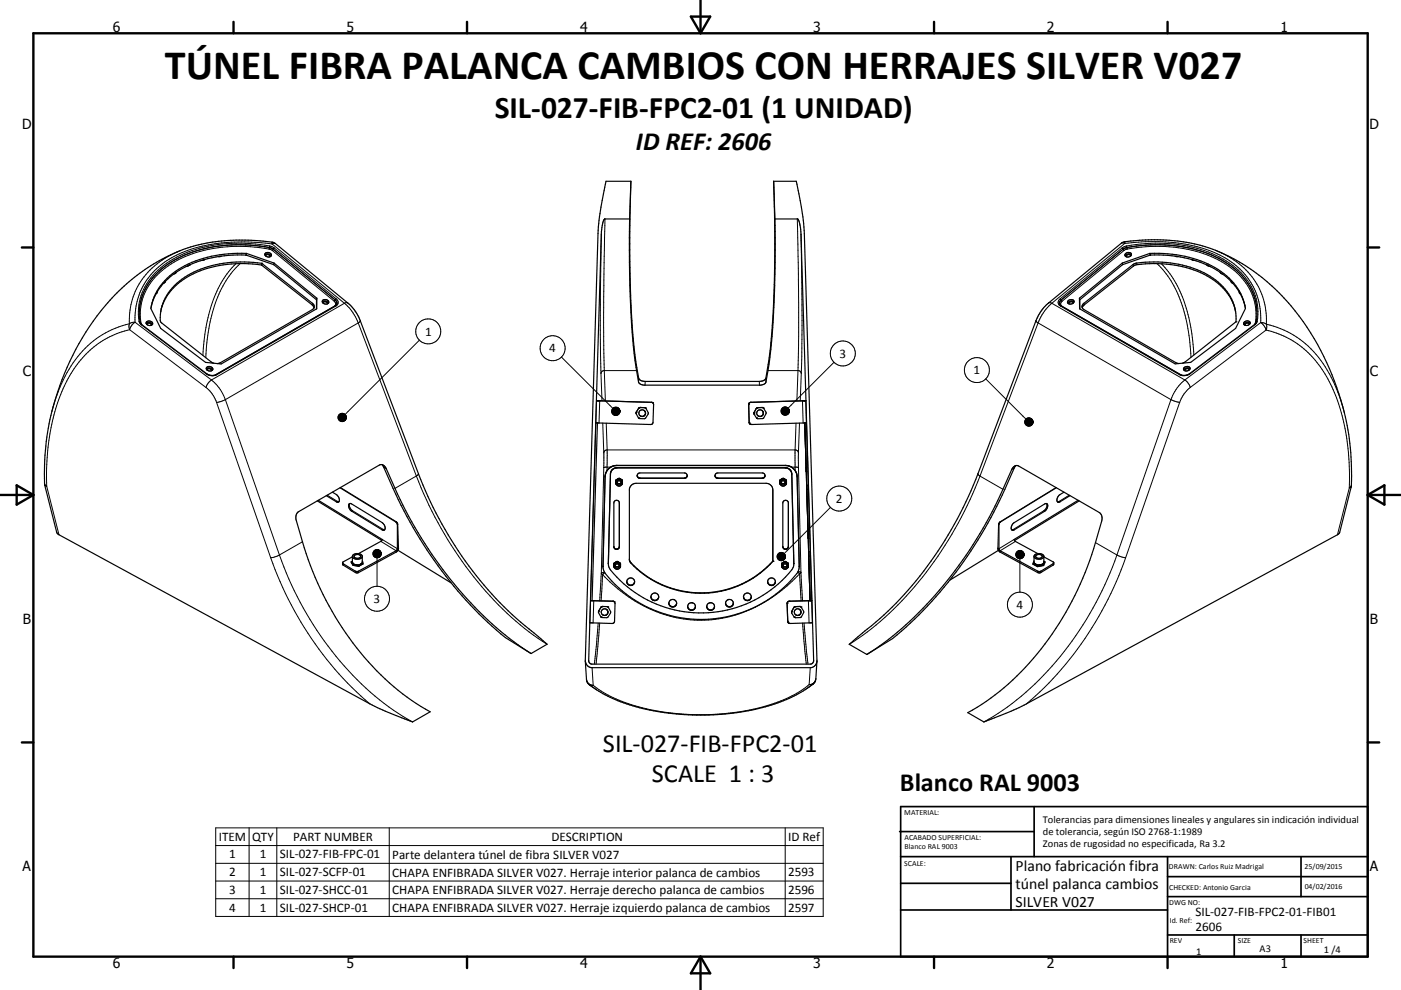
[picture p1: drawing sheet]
<svg xmlns="http://www.w3.org/2000/svg" width="420mm" height="297mm" viewBox="0 0 420 297" stroke-linecap="round" stroke-linejoin="round" font-family="sans-serif">
<g fill="none" stroke="#000" stroke-width=".36">
<path d="M189.1 54.4l-.1 5.7a395.5 395.5 0 0 0 .5 36.1l.8 10.1 1.2 7.2a1.84 1.84 0 0 0 1.9 .9h34.3a1.99 1.99 0 0 0 1.9-.9l.7-4.1a233.4 233.4 0 0 0 2-32.7l-.4-22.3M189.1 54.4l-.3 11.3M189.1 54.4h-7.4l-.6 2.8a73.6 73.6 0 0 0-1.8 12.9l-3.8 128a2.14 2.14 0 0 0 2 2.2h65.4a2.09 2.09 0 0 0 2-2.2l-3.8-128a96.1 96.1 0 0 0-2.4-15.7h-6.8M231.9 54.4l.4 11.3M56.8 79.5l-.8 .4M61.4 77.9l-.9 .2M66.4 76.8l-.9 .2M73.6 76.5l8.5 2.9M73.8 76.6h.1M73.9 76l8.2 2.9M73.9 76l-.1 .5a35 35 0 0 0-20.9 5.2M73.9 76a33.6 33.6 0 0 0-23 6.8 16.1 16.1 0 0 0-5.7 9.8l3 5.9 13.4 10.2 4.7 .5 28.7-16.6v-3.1"/>
<path d="M79.5 76.1a1.03 1.03 0 0 1 1.1-.3 1.03 1.03 0 0 1 .7 1 1.04 1.04 0 0 1-1.2 .3 1.04 1.04 0 0 1-.6-1zM79.6 76.8a.66 .66 0 0 1 .8-.4 .66 .66 0 0 1 .5 .6M82.1 79.4l12.8 10.5M82.1 78.9v.5M82.1 78.9l12.9 10.6M188.8 65.7h-7.5l-.6 1.2-.4 2.7-3.8 128.5 .4 .9 .6 .2h65.4l.5-.1 .5-.5-3.8-129.7-.4-1.9-.6-1.3h-6.8M188.8 65.7a322.8 322.8 0 0 0 1.4 41.4l1.2 7.5a1.77 1.77 0 0 0 1.7 .9h34.9a1.69 1.69 0 0 0 1.6-.9l1.2-7.5a332.9 332.9 0 0 0 1.5-41.4M336.5 78.9l.1 .5M336.5 78.9l-12.9 10.6M336.6 79.4l-12.9 10.5M337.5 76a.86 .86 0 0 1 1.1-.3 .86 .86 0 0 1 .5 1 .96 .96 0 0 1-1 .5 .96 .96 0 0 1-.8-.9zM339 76.8a.66 .66 0 0 0-.7-.4 .66 .66 0 0 0-.6 .6"/>
<path d="M344.7 76.6h.2M344.7 76a33.6 33.6 0 0 1 23 6.8 15.9 15.9 0 0 1 5.7 9.8l-3 5.9-13.4 10.2-4.7 .5-28.6-16.6-.1-3.1M344.7 76l-8.2 2.9M344.7 76l.1 .5M344.8 76.5a33.9 33.9 0 0 1 22.6 6.4l2.2 2.1M344.8 76.5l-8.2 2.9M345 76.5l-.1 .1M352.3 76.8l.8 .2M357.3 77.9l.9 .2M361.8 79.5h.1M361.8 79.5l.8 .4M34.3 88.6a50.7 50.7 0 0 1 36.5-16.6l6.3 .2 4.5 .4 .8 .3 22.5 18.5 1.3 1.5 1.8 3.3 17.5 45.9a112.4 112.4 0 0 0 37.3 50.1l1.2 1.1-4.8 2.8a111.8 111.8 0 0 1-36.7-41.2l-3.3-6.7-3.4-7.6a1.54 1.54 0 0 0-2.1-1.1l-24.2 14a2.22 2.22 0 0 0-.7 2.6l1.9 6.4a90.4 90.4 0 0 0 30 45.7l4.1 2.9 4.2 2.4-5.3 3.1-10.6-4.3-95.4-51.9-.7-.7-3.6-14.2a79 79 0 0 1 20.9-56.9z"/>
<path d="M44 96.5a1.02 1.02 0 0 1 1.2-.2 1.02 1.02 0 0 1 .5 1 1.03 1.03 0 0 1-1.2 .3 1.03 1.03 0 0 1-.6-1zM44 97.4a.65 .65 0 0 1 .8-.5 .65 .65 0 0 1 .5 .7M46.9 87.9l.1 .1M47.1 87.6l-.3 .6M48.3 92.6l-.3 2.7v.8l.3 .7 15 11.7 .8 .5M48.3 92.6a17.6 17.6 0 0 1 11.9-11.9 37.1 37.1 0 0 1 18.3-1.7l15.2 12a1.08 1.08 0 0 1-.1 1.9l-27.5 15.9-.9 .3M49 85a15.7 15.7 0 0 0-3.7 7.4M49.4 84.6v.1M49.4 84.7l-.4 .3M49.5 84.4l-.1 .3M52.7 81.8h.1M52.7 81.8l-.6 .4"/>
<path d="M52.8 81.7l-.1 .1M52.9 81.7l-1.7 1.2-2.2 2.1M94.1 92.4l-.5-.9-15.2-12a33.4 33.4 0 0 0-24.1 4.9 15.6 15.6 0 0 0-5.9 8.3M94.9 89.9v2.8M95 89.5l-.1 .4M96.8 90a1.03 1.03 0 0 1 1.1-.1 1.03 1.03 0 0 1 .6 1 1.03 1.03 0 0 1-1.2 .3 1.03 1.03 0 0 1-.6-1zM96.9 90.9a.67 .67 0 0 1 .7-.4 .67 .67 0 0 1 .6 .7M101 91.2l-.3 .4-35.9 20.8a2.84 2.84 0 0 1-2.8-.3l-19.5-14.7-.5-.8-.2-3.2M313.7 91.4l22.7-18.6a54.7 54.7 0 0 1 27.3 2 61.1 61.1 0 0 1 31.3 28.5 78.5 78.5 0 0 1 10.1 42.8l-3.4 13.6-.7 .7-95.5 51.9-10.5 4.3-4.9-2.8a80.1 80.1 0 0 0 32.1-35.1 94.3 94.3 0 0 0 6.2-15.9l1.9-6.4a2.35 2.35 0 0 0-.7-2.6l-24.2-14a1.48 1.48 0 0 0-2.1 1l-2.6 6a120.7 120.7 0 0 1-35.6 46l-5.2 3.5-5.3-3 1.9-1.7a111.1 111.1 0 0 0 36.7-49.5l17.5-46.3 1.2-2.2zM317.6 91.2l.3 .4 36.1 20.9 .7 .1 1.1-.1 .9-.4 19.6-14.9 .3-.6 .2-3.2M320.2 90.3a.98 .98 0 0 1 1-.5 .98 .98 0 0 1 .8 .9 1.01 1.01 0 0 1-1 .6 1.01 1.01 0 0 1-.9-.8zM321.7 90.9a.66 .66 0 0 0-.7-.4 .66 .66 0 0 0-.5 .7"/>
<path d="M323.6 89.5l.1 .4M323.7 89.9l.1 2.8M324.5 92.4l.6-.9 14.9-11.8a33.3 33.3 0 0 1 23.7 4.2 15.5 15.5 0 0 1 6.7 9.6M365.8 81.7l.7 .5M365.9 81.8h.1M369.1 84.4l.1 .3M369.2 84.7l.4 .3M369.2 84.6v.1M369.6 85a15.5 15.5 0 0 1 3.8 7.4M371.5 87.6l.3 .6M371.7 87.8l-.1 .2M373.1 96.6a.87 .87 0 0 1 1.1-.4 .87 .87 0 0 1 .5 1 .98 .98 0 0 1-1 .5 .98 .98 0 0 1-.8-.8z"/>
<path d="M374.6 97.3a.66 .66 0 0 0-.8-.4 .66 .66 0 0 0-.5 .7M62.1 110.1a1.02 1.02 0 0 1 1.1-.1 1.02 1.02 0 0 1 .5 1 1.03 1.03 0 0 1-1.1 .3 1.03 1.03 0 0 1-.7-1zM62.1 111a.67 .67 0 0 1 .7-.4 .67 .67 0 0 1 .6 .7M354.5 109l.9-.5 15.1-11.9a14.7 14.7 0 0 0-7.7-13.7 33.7 33.7 0 0 0-22.9-3.7l-14.9 11.8a1.06 1.06 0 0 0-.6 .9 1.06 1.06 0 0 0 .6 1l27.6 15.9 .8 .3M355 110.3a.98 .98 0 0 1 1-.4 .98 .98 0 0 1 .8 .8 1 1 0 0 1-1.1 .6 1 1 0 0 1-.9-.8zM356.5 111a.66 .66 0 0 0-.7-.4 .66 .66 0 0 0-.5 .6M114.6 139.4l3.2 7.1a124.1 124.1 0 0 0 33.7 44.8l7.7 4.8M178.6 126.9h.6M178.8 120.2h1M179.1 126.9l-1.6 53.3M179.6 120.2h.2M179.8 120.2l15.7 .5 .5 .7-.2 5.3-.2 .5-.5 .2-15.9-.5"/>
<path d="M190.7 123.7v.2M191.5 122.5l-.8 1.2M191.9 122.3l1.6 .1 .9 1.4-.1 .4-.7 1.2-.4 .2-1.6-.1-.9-1.4v-.4M191.9 122.3l-.4 .2M192 124.8l.7 .1M192.9 124.9h-.2M193.1 123.1l.3 .4M193.1 124.7l-.2 .2M193.4 123.4a.99 .99 0 0 0-1.8 .1 .99 .99 0 0 0 1.1 1.4M193.4 123.5l.1 .4M193.5 123.9l-.2 .7-.4 .3M193.5 123.9l-.1 .5"/>
<path d="M224.6 126.9l.2 .3M227.1 122.3h1.4l.4 .2 .8 1.2v.4l-.9 1.4-1.6 .1-.4-.2-.7-1.2v-.4l.6-1.3M227.1 122.3l-.4 .2M227.3 124.8l.9 .1M227.3 124.8l.5 .1M228.7 124.4l-.5 .5M228.8 124.4l-.6 .5M228.8 124.2a1 1 0 0 0-.6-1.2 1 1 0 0 0-1.2 .5 1 1 0 0 0 .3 1.3M228.8 124.2l-.1 .2M228.8 123.9v.3M240.6 120.2h1l.2 6.7M240.6 120.2l-15.7 .5-.4 .7 .1 5.5"/>
<path d="M240.8 120.2h-.2M241.8 126.9l-16.5 .5-.5-.2M241.8 126.9l1.8 59.9-6.8 .3-.6-.4M304.6 139.7l-3.3 7.1a123.6 123.6 0 0 1-33.7 44.8l-7.7 4.7M95.1 150.3l19.4 11.8M95.4 150.1l19.2 11.7-.3 .5-6.8 3.8M99.7 147.7l1.1 .7a1.51 1.51 0 0 1 .6 2.3l-3.6-2M101.9 146.3l16.8 10.3 .4 .8v7.2l-.2 .6-11.6 6.2h-.8l-3.8-2.6M104.7 151.1l.7 .1 9.2 5.6a1.52 1.52 0 0 1 .5 2.3l-.5-.1-9.2-5.7a1.63 1.63 0 0 1-.7-2.2zM181.4 142.6l-.6 27.3 .2 1.2a30.8 30.8 0 0 0 11.6 10.3 36.6 36.6 0 0 0 46.7-9.9l.3-1.6M183 142.2a1.85 1.85 0 0 1 1.9-1.8h50.6a1.92 1.92 0 0 1 1.9 1.8M183.5 140.9l.8-.5 .6-.1h50.6a1.92 1.92 0 0 1 1.9 1.8l.5 27.8a28.9 28.9 0 0 1-10.4 9.4 34.8 34.8 0 0 1-44.9-9l-.2-1.2 .6-27z"/>
<path d="M184.6 145l.1 .2M184.6 144.8a.98 .98 0 0 1 1.2-.9 .98 .98 0 0 1 .7 1.3M184.6 145h.1M184.7 145.2l-.1-1.2 1-.5 1 .5-.1 1.2M184.7 145.2a.98 .98 0 0 0 .9 .7 .98 .98 0 0 0 .9-.7M184.7 144l-.1 .2M185 144.7a.68 .68 0 0 0 .6 .4 .68 .68 0 0 0 .7-.4M185.1 143.8l-.5 .8M185.1 143.8l-.3 .1M185.3 143.7l-.2 .1M185.3 143.7l.8 .1M185.4 143.6l-.1 .1"/>
<path d="M185.5 143.5h.2M185.8 143.6l.3 .2M186.1 143.8l.3 .1M186.1 143.8l.5 .8M186.5 144l.1 .2M186.6 145h.1M189.2 145.7l.8-.6 .7-.1h39a2.03 2.03 0 0 1 2 1.9v21.5a28.8 28.8 0 0 1-42.9 0l-.1-21.4zM191 142.7l.3 .5 .6 .2h13.3l.6-.2 .2-.5M191.3 142.1l.6-.2h13.3a.81 .81 0 0 1 .8 .8 .81 .81 0 0 1-.8 .8h-13.3a.82 .82 0 0 1-.8-.5 .82 .82 0 0 1 .2-.9zM214.4 142.7l.2 .6 .6 .2h13.3l.6-.2 .3-.6M214.4 142.7l.2-.6 .6-.2h13.3l.6 .2 .3 .6M214.4 142.9l.8 .5h13.3l.8-.5"/>
<path d="M233.8 145l.1 .2M233.8 144.8a.99 .99 0 0 1 1-.9 .99 .99 0 0 1 1 .9M233.8 145h.1M233.9 145.2l-.1-1.2 1-.5 1 .5-.1 1.2M233.9 145.2a.99 .99 0 0 0 .9 .7 .99 .99 0 0 0 .9-.7M233.9 144l-.1 .2M234.2 144.7a.68 .68 0 0 0 .6 .4 .68 .68 0 0 0 .6-.4M234.3 143.8h1M234.3 143.8l-.5 .8M234.3 143.8l-.3 .1M234.6 143.6l-.3 .2M234.7 143.5h.2"/>
<path d="M235 143.6l.3 .2M235.3 143.8l.3 .1M235.3 143.8l.5 .6M235.7 144l.1 1M235.8 145l-.1 .2M238.5 141.4a3.4 3.4 0 0 0-3-1.7h-50.6a3.5 3.5 0 0 0-3.5 3.4M238.5 141.4l.5 1.7M238.5 141.4l.5 1.6 .6 26.9M238.5 141.4a3.5 3.5 0 0 0-3-1.8h-50.6a3.5 3.5 0 0 0-3.4 2.7M241.7 141.5l-.4-14.6 1.6 53.3M241.9 145.5v1.4M303.7 157.1l9.5-5.9a.69 .69 0 0 1 .9 .2 .69 .69 0 0 1-.1 .9l-.8 1.1-9.1 5.6a.69 .69 0 0 1-1-.2 .69 .69 0 0 1 .2-1z"/>
<path d="M316.7 146.3l-16.9 10.4-.3 .6v7.3l.2 .6 11.6 6.2h.8l3.8-2.6M319 147.7l-1.4 .8a1.25 1.25 0 0 0-.2 2.2l3.4-2M323.2 150.1l-19.1 11.7v.3M323.5 150.3l-19.3 11.9M105.5 168.6l.4 .9M105.5 168.6h.1M105.6 168.6v.1M105.6 167.1l-2.9 1.7M105.6 168.4l-.1 .2M105.6 168.7l.1 .2M105.6 166.9l.1 1.8M105.7 168.9l.2 .6"/>
<path d="M105.8 168.9l.9 .5M105.9 169.5l.1 .1M105.9 169.5h.1M106 169.6h.1M106 169.6l1.5 .3M106.4 166.6a1.05 1.05 0 0 1 1.7 .4 1.12 1.12 0 0 1-1.9-.2zM106.7 169.4l-.7 .2M106.7 169.4l.8 .4M107.5 166.1l.7 .2 .4 .5v1.9l-.4 .5M107.5 166.1a1.13 1.13 0 0 0-1.2 .1 1.13 1.13 0 0 0-.5 1.1 1.87 1.87 0 0 0 2.8-.3M107.5 169.8v.1M107.6 169.8l-.1 .1"/>
<path d="M107.6 169.8h.1M108.2 169.2l-.6 .6M108.2 169.2l-1.5 .2M108.6 168.5l.1 .6M108.7 169.2h-.5M108.7 169.1l-1.2 .8-1.6-.3-.2-.5M108.7 169.1h.1M108.7 169.1v.1M119.3 165.1l15.9 9.8M119.3 165l-.5 .6-11.5 6.2h-.8l-3.6-2.3-.2-.7M119.5 164.4l-.2 .6M182.4 169v.2"/>
<path d="M184 163.9a.83 .83 0 0 0 .7 .8 .83 .83 0 0 0 .9-.4M184 169.9l.1 .3M184 169.7a.99 .99 0 0 1 1-.8 .99 .99 0 0 1 1 .8M184 170h.1M184.1 170.2l-.1-1.2 1-.6 1 .6-.1 1.2M184.1 170.2a.97 .97 0 0 0 .9 .6 .97 .97 0 0 0 .9-.6M184.1 168.9l-.1 .2M184.4 169.6a.68 .68 0 0 0 .6 .5 .68 .68 0 0 0 .7-.5M184.5 168.7l-.5 .9M184.5 168.7l-.3 .2M184.5 168.7h1M184.9 168.5l-.4 .2"/>
<path d="M185 168.5h.1M185.2 168.5l.3 .2M185.5 168.7l.3 .2M185.5 168.7l.5 .9M185.7 164v-13.1a.83 .83 0 0 0-.8-.8 .83 .83 0 0 0-.9 .8v13.1a.82 .82 0 0 0 .8 .8 .82 .82 0 0 0 .9-.7M185.7 163.9v.3M185.9 168.9l.1 .2M186 169.9l-.1 .3M186 170h.1M187.9 174.5a1.17 1.17 0 0 0 1.2 1 1.17 1.17 0 0 0 1.2-1M188.7 167.7v.3a16.8 16.8 0 0 0 6.4 5.7 29 29 0 0 0 36.6-5.4M195.2 179v.3"/>
<path d="M195.2 179.3a1.16 1.16 0 0 0 1.1 .9 1.16 1.16 0 0 0 1.2-.9M195.2 179.3a1.18 1.18 0 0 0 1.1 .8 1.18 1.18 0 0 0 1.2-.8M197.5 179.1a1.16 1.16 0 0 0-1.3-1.2 1.16 1.16 0 0 0-1 1.4M197.5 179v.3M201.8 179.8l.4 .1M218.5 179.8l-.2 .1M222.9 179a1.17 1.17 0 0 0 1.2 1.1 1.17 1.17 0 0 0 1.1-1.1M230.1 174.5a1.16 1.16 0 0 0 1.2 1 1.16 1.16 0 0 0 1.2-1M234.4 169.9v.3M234.4 169.7a.99 .99 0 0 1 1-.8 .99 .99 0 0 1 .9 .8M234.4 170.2v-1.2l1-.6 1 .6-.1 1.2M234.4 170.2a1 1 0 0 0 1 .6 1 1 0 0 0 .9-.6"/>
<path d="M234.5 168.9l-.1 .2M234.7 163.9a.84 .84 0 0 0 .7 .8 .84 .84 0 0 0 .9-.6M234.7 169.6a.66 .66 0 0 0 .7 .5 .66 .66 0 0 0 .6-.5M234.9 168.7l-.5 .9M234.9 168.7l-.3 .2M235 168.6l-.1 .1M235.1 168.6l.8 .1M235.2 168.5l-.2 .1M235.3 168.5h.2M235.6 168.5l.3 .2M235.9 168.7l.3 .2M235.9 168.7l.4 .9"/>
<path d="M236.3 168.9v1.1M236.3 169.9v.3M236.4 163.9a.84 .84 0 0 1-.8 .9 .84 .84 0 0 1-.9-.8v-13.1a.84 .84 0 0 1 .8-.8 .84 .84 0 0 1 .9 .8v13.1M238 169v.2M239.6 169.9v.1M242.3 160.2v1.3M242.4 165.5l.1 1.4M299.1 164.6l.8 1 11.4 6.2h.8l3.6-2.3 .2-.7M299.3 165.1l-14.6 9M304.1 162.1l7.1 4M309.9 169.1l-.1 .1M309.9 169.1v.1"/>
<path d="M309.9 169.2h.6M309.9 169.2h.1M309.9 169.2l1.1 .6M310 167a1.86 1.86 0 0 0 2.9 .1M310 168.5l-.1 .6M310.5 169.2l1.4 .2M310.5 169.2l.5 .6M310.6 166.6a1.02 1.02 0 0 1 1.1-.3 1.02 1.02 0 0 1 .7 .8 1.03 1.03 0 0 1-1 .5 1.03 1.03 0 0 1-.9-.9zM311 169.8h.2M311 169.8h.1M311.2 169.8v.1M311.9 169.4l.7 .2"/>
<path d="M311.9 169.4l-.7 .4M312.6 169.6h.1M312.6 169.6l-1.4 .3M312.8 169.5l-.2 .1M312.8 169.5h.1M312.9 168.9l-1 .5M312.9 168.9l-.1 .6M313 166.9a1.73 1.73 0 0 0-3 0v1.8l.5 .5M313 167.1l2.9 1.7M313 166.9l-.1 .2M313 168.4l.1 .1M313 168.7l-.1 .2"/>
<path d="M313 166.9v1.8M313.1 168.6h.1M313.1 168.5v.1M313.1 168.6l-.1 .1M313.1 168.6l-.3 1-1.7 .3-1.3-.7M313.1 168.6l-.3 .9M175.5 198.3l.4 5.8 .2 .7a28.5 28.5 0 0 0 10.1 5.8 73.3 73.3 0 0 0 50.3-1 25.6 25.6 0 0 0 7.7-4.8l.4-1.2 .3-5.3M177.1 180.2h.9M177.8 180.2h.2M178 180.2l5.8 .2 .4 .2 .2 .5-.2 5.5-.6 .5-6.7-.3M179.5 183.4l-.1 .2M180.2 182.1l-.7 1.3"/>
<path d="M180.6 181.9l1.6 .2 .9 1.4-.1 .4-.7 1.2-.4 .2-1.6-.1-.9-1.4 .1-.4M180.6 181.9l-.4 .2M180.7 184.5l.5 .1M181.8 182.8l.4 .6M181.8 184.5l-.5 .1M182.2 183.4v.7l-.3 .3M182.2 183.4a1 1 0 0 0-1.3-.7 1 1 0 0 0-.5 1.4 1 1 0 0 0 1.5 .3M182.2 183.4l-.1 .7-.3 .4M200.5 180.9a1.17 1.17 0 0 0 1.2 1.1 1.17 1.17 0 0 0 1.2-1.1M206.2 181.9a1.17 1.17 0 0 0 1.1 1.1 1.17 1.17 0 0 0 1.2-1.1M207.3 180.8l.3 .1M211.9 181.9a1.17 1.17 0 0 0 1.1 1.2 1.17 1.17 0 0 0 1.2-1.2"/>
<path d="M211.9 182.1a1.18 1.18 0 0 0 1.2 .9 1.18 1.18 0 0 0 1.1-.9M212.8 180.9l-.7 .3-.2 .8M212.8 180.9a1.14 1.14 0 0 1 1.4 1.1M213.1 180.8l-.3 .1M217.5 180.9a1.17 1.17 0 0 0 1.2 1.1 1.17 1.17 0 0 0 1.2-1.1M236.2 186.7l.2 .2M238.1 182.2h-.1M238.4 182l1.4-.1 .4 .2 .7 1.3v.4l-.8 1.4-1.6 .1-.4-.2-.8-1.2v-.4l.7-1.3M238.4 182l-.4 .2M238.4 182l-.3 .2M238.6 184.5l.8 .1M238.7 184.5a1 1 0 0 1-.3-1.5 1 1 0 0 1 1.6 .1 1 1 0 0 1-.5 1.5"/>
<path d="M239.7 182.8l.4 .6-.1 .7M240 184.2l-.7 .4h-.5M242.4 180.2l-5.8 .2-.4 .2-.2 .5 .2 5.6M242.6 180.2h-.2M243.4 180.2h-1"/>
<circle cx="185.6" cy="144.9" r=".66"/>
<circle cx="234.8" cy="144.9" r=".66"/>
<circle cx="185" cy="169.8" r=".66"/>
<circle cx="189.1" cy="174.5" r="1.16"/>
<circle cx="224.1" cy="179" r="1.16"/>
<circle cx="231.3" cy="174.5" r="1.15"/>
<circle cx="235.4" cy="169.8" r=".66"/>
<circle cx="201.7" cy="181" r="1.16"/>
<circle cx="207.3" cy="182" r="1.16"/>
<circle cx="218.7" cy="181" r="1.15"/>
</g>
<g fill="none" stroke="#000" stroke-width=".3">
<path d="M54.1 75.2a22.4 22.4 0 0 0-15.3 19.5v2.4M70.7 79.1a36 36 0 0 0-9.3 21.2l-.6 6.3M72 79.1a33 33 0 0 0-9.4 19.5l-.6 4.2-.3 4.5M78.5 79l-.1 .5M79.4 76.5a1.21 1.21 0 0 1 1.9 .3M80.7 74.7a42 42 0 0 0-29.4 4.5 17.5 17.5 0 0 0-9 17.7M80.7 74.7l1 .5M80.8 74.3l-.1 .4M80.8 74.3a43 43 0 0 0-29.1 4.1 19.1 19.1 0 0 0-9.9 14M80.8 74.3l.3 .1M80.8 74.2v.1M80.8 74.2a43.4 43.4 0 0 0-28.5 3.8 18.9 18.9 0 0 0-10.5 14.4"/>
<path d="M80.9 73.8l-.1 .4M80.9 73.8a42.7 42.7 0 0 0-30 4.5 17.9 17.9 0 0 0-9.2 18.1M80.9 73.8l1.3 .6M81.1 74.4l.3 .1M81.1 74.3l.8 .5M81.6 73.2l21.7 17.8M81.6 73.2l-3.1-.3a55.6 55.6 0 0 0-20.6 1.7 23.9 23.9 0 0 0-16 13.2 21.5 21.5 0 0 0-1.4 8.9M81.6 72.6v.6M81.7 75.2l18.5 15.2M81.7 74.6l.2 .2M81.9 74.8l-.2 .4M81.9 74.8l18.6 15.2"/>
<path d="M81.9 74.8h.1M82.2 74.4l-.3 .4M82.2 74.4l18.6 15.2M82.6 73.1l-.6-.1-.4 .2M180.3 70.3l-.3 22.8 .2 18.9M181.4 65.7l-.4 28.1 .2 17.4M239 65.7l.4 25-.2 20.5M240.2 70.3l.3 24.3-.3 17.4M336.2 73h1M336.4 74.4l.3 .4M336.4 74.4l-18.5 15.2M336.7 74.8h.1"/>
<path d="M336.7 74.8l-18.6 15.2M336.7 74.8l.3 .4M337 75.2l-18.6 15.2M337.2 73l-21.9 18M337.2 73l4.1-.4a52.6 52.6 0 0 1 20.4 2.2 22.6 22.6 0 0 1 15.6 15.1l.6 3.4 .1 3.5M337.2 72.5v.5M337.2 72.5h.1M337.5 74.4l-.8 .4M337.5 74.3l-.8 .5M337.8 73.8l.1 .4M337.8 73.8l-1.4 .6M337.8 73.8a42.7 42.7 0 0 1 29.9 4.5 17.9 17.9 0 0 1 9.2 18.1"/>
<path d="M337.9 74.2a43.5 43.5 0 0 1 29 4.2 19 19 0 0 1 9.7 13M337.9 74.3v.4M337.9 74.3l-.4 .1M337.9 74.2v.1M337.9 74.7a43 43 0 0 1 28.4 3.9 18.2 18.2 0 0 1 10.3 16.4l-.2 1.9M337.9 74.7l-.9 .5M339.2 76.5a1.19 1.19 0 0 0-1.9 .3M339.7 79.4l.1 .5M340.8 78.9l.1 .5M344.9 76.5h.1M346.8 79.1a34.7 34.7 0 0 1 9.5 20.5l.8 7.6M347.9 73.5l-4.3 .1-5.7 .7"/>
<path d="M348.2 79.1a35.5 35.5 0 0 1 9 20.1l.7 7.3M349.1 73.5a33.9 33.9 0 0 1 22.5 8.5 17.5 17.5 0 0 1 5.1 9.5M364.4 75.1a22.5 22.5 0 0 1 15.1 18l.2 4.2M38.8 97.1l-.1 .9 .2 .9M38.8 97.1a28.9 28.9 0 0 0-19.8 16.8 52.6 52.6 0 0 0-3.4 9.5M38.9 98.9a29 29 0 0 0-20 17.7 66.5 66.5 0 0 0-4.9 29.3M38.9 98.9l22.9 17.4M40.5 96.7l22.9 17.3M40.5 96.7l-1 .1-.7 .3M40.5 96.7l-1 .8-.6 1.4M41.7 96.4l.3 .2M41.7 96.4l.7 1"/>
<path d="M41.8 92.4v1M42 96.9h.3M42.3 96.9l.2 .5M42.4 97.4l19.4 14.7M42.5 97.4h-.1M42.5 97.4h.1M43.8 97a1.23 1.23 0 0 1 1.9 .3M93.7 91l-.1 .5M96.6 90.6a1.19 1.19 0 0 1 1.9 .3M100.2 91.9h.1M100.2 91.9l-35.7 20.6M100.2 90.4a.89 .89 0 0 1 0 1.5"/>
<path d="M100.5 90l-.3 .4M100.5 90l.2 .2M100.5 91.7l.2 .1M100.5 90h.1M100.7 90.2l.2 .4 .1 .6zM100.7 91.8l-35.7 20.6M100.8 89.6l-.3 .4M100.8 89.6a1.24 1.24 0 0 1-.1 2.2M103.3 91a14.1 14.1 0 0 1 4.1 5.9M103.3 91l-39.9 23M104.3 90.9l-.4-.1-.6 .2M107.4 96.9l17.4 45.9"/>
<path d="M107.4 96.9l-39.8 23M108 96.2l-.6 .7M310.6 96.2l.6 .7M311.2 96.9l-17.4 45.9M311.2 96.9l39.9 23M314.4 90.9l.9 .1M315.3 91a14.3 14.3 0 0 0-4.1 5.9M315.3 91l39.9 23M317.7 90.6v.6zM317.8 90.4l-.1 .2M317.9 89.6l.2 .4M317.9 89.6a1.21 1.21 0 0 0-.7 1.1 1.21 1.21 0 0 0 .7 1.1"/>
<path d="M317.9 91.8l35.7 20.6M318.1 91.7l-.2 .1M318.1 90l.3 .4M318.1 90l-.3 .4M318.1 90h.1M318.4 90.4a.89 .89 0 0 0 .1 1.5M318.5 91.9l-.1 .1M318.5 91.9l35.6 20.6M322 90.6a1.24 1.24 0 0 0-1.9 .3M325 91l.1 .5M374.8 97a1.22 1.22 0 0 0-1.9 .3M376.1 97.4h.1"/>
<path d="M376.2 97.4h.1M376.3 97.4l-19.5 14.7M376.4 96.9l-.2 .4M376.6 96.8l-.2 .1M376.6 91.4l.2 2M376.9 96.4l-.3 .2M376.9 96.4l-.6 1M378 96.8l-22.8 17.2M378 96.8l.9 .1 .8 .4M378 96.8l1.1 1.1 .5 1.1M379.6 99a28.7 28.7 0 0 1 19.7 17.1l1.4 3.3a66 66 0 0 1 3.8 19.4v7.6M379.6 99l-22.7 17.2"/>
<path d="M379.7 97.3l.1 .8-.2 .9M379.7 97.3a29.1 29.1 0 0 1 20 17 50.2 50.2 0 0 1 3.4 9.6M61.8 116.3a9.5 9.5 0 0 1 3.1 4.4M61.8 112.1a3.1 3.1 0 0 0 3.2 .3M61.9 110.7a1.21 1.21 0 0 1 1.8 .3M62 112.1h-.2M63.4 114l-.9 .9-.7 1.4M63.4 114a13.4 13.4 0 0 1 4.2 5.9M64.8 112.4h.2M67.6 119.9l-2.7 .8M67.6 119.9l16.2 46.6M125.7 102.1l-22.2 22.3"/>
<path d="M168.3 107.1l15.4 15.4M180.2 112l.3 8.2M181.2 111.2h9.6M181.2 111.2l.3 9.1M181.2 111.2l-.6 .2-.4 .6M191.5 113.5l-.1 1.1M193.4 114.4v1.1M227.7 114.4v1.1M229.6 113.5v1.1M230.2 111.2h9M239.2 111.2l-.3 9.1M239.2 111.2l.7 .2 .3 .6"/>
<path d="M240.2 112l-.3 8.2M250 108.7l-13.7 13.7M295.5 113.7l12.1 12M351.1 119.9l2.6 .8M351.1 119.9l-16.2 46.6M353.9 112.4h-.3M355.2 114l1.1 1.1 .6 1.1M355.2 114a12.8 12.8 0 0 0-4.1 5.9M356.7 112.1h.1M356.8 110.7a1.18 1.18 0 0 0-1.9 .3M356.8 112.1a3.2 3.2 0 0 1-3.2 .3M356.9 116.2a9.5 9.5 0 0 0-3.2 4.5"/>
<path d="M64.9 120.7l16.3 46.6M178.8 120.2h.1M178.8 120.2l-1.7 60M178.8 120.2h.5zM179.8 120.2h.1M179.8 120.2l-.2 6.7M180.7 126.9l.3 8.9M181 135.8v4.5M181.8 127l.2 8M182 135v6.2M182 135h56.4M182 135l-.7 .3-.3 .5"/>
<path d="M184.9 139.6v.1M195.3 120.7h.1M224.5 121.4h.1M224.6 126.7h.1M225.1 120.7h.1M235.5 139.6v.1M238.4 135v6.2M238.4 135l.6 .2 .4 .6M238.7 127l-.3 8M239.4 135.8v4.5M239.7 126.9l-.3 8.9M240.6 120.2h.1"/>
<path d="M240.6 120.2l.2 6.7M241.1 120.2h.5zM353.7 120.7l-16.2 46.6M13.4 145.1l.6 .8M13.4 145.5l.6 .4M14 145.9l3.7 14.5M98.1 148.5l3 1.9M101.1 150.4l-.3 .2M101.1 150.4l.5 .2M102.1 146.3l16.7 10.2M104.9 151.1a1.76 1.76 0 0 0 .8 2.1M105.7 153.2l-.3 .1"/>
<path d="M105.7 153.2l9.1 5.6M114.8 158.8l-.2 .2M114.8 158.8l.5 .1M115 140.1l.8 .5M118.8 156.5l-.1 .1M118.8 156.5l.5 .8M119.3 157.3l-.2 .1M119.3 157.3l.2 7.1-.4 .2-4.5-2.8M124.8 142.8a109.5 109.5 0 0 0 33.9 46.8l5.3 3.7M124.8 142.8l-6.4 3.7M125.5 142.1l-.7 .7M181 140.3l-.7 31.6"/>
<path d="M181.4 143v.1M183 142.1v.1M183.1 140.1l-2.1 .2M184.6 145.1l.1 .1M184.9 140.3v.1M186.6 144v1.2M191.9 143.4v.1M205.2 143.4v.1M215.2 143.4v.1M228.5 143.4v.1M233.8 145.1l.1 .1M235.5 140.3v.1"/>
<path d="M235.8 144l-.1 1.2M237.3 140.1l2.1 .2M237.4 142.1v.1M239 143v.1M239.4 140.3l.7 31.4M241.7 140.2h.1M241.9 146.9h.1M249 152.2l-13.9 13.9M293.2 142.1l.6 .7M293.8 142.8a109 109 0 0 1-33.8 46.8l-5.4 3.7M293.8 142.8l6.9 4M299.4 157.4h.1"/>
<path d="M299.4 157.4l-.2 7M299.9 156.5l.1 .1M299.9 156.5l-.5 .9M303.8 158.8l.3 .2M303.8 158.8l-.5 .2M304.1 140.4l-.8 .4M313 153.2l.2 .2M313 153.2l-9.2 5.6M313.7 151.1a1.83 1.83 0 0 1-.7 2.1M316.6 146.3l-16.7 10.2M317.5 150.4l.3 .2M317.5 150.4l-.5 .2"/>
<path d="M320.6 148.6l-3.1 1.8M404.5 146.4l-3.5 14M405.1 146.1l-.6 .3M405.1 145.6l-.6 .8M81.2 167.3a102.1 102.1 0 0 0 29.7 43.9M83.8 166.5a96.1 96.1 0 0 0 34.2 46.6l5.7 3.5M83.8 166.5l-2.6 .8M90.7 162.5l-6.9 4M102.9 169.1v.4M105.6 168.3l-.4 .3 .2 .5h.3M106.5 171.4v.4M107.5 171.4v.4"/>
<path d="M108.6 168.2l.2 .5h-.1M113 167.4v8.5M114.2 162.4l4.6 2.8v.4M180.3 171.9l-.5 8.4M180.3 171.9l.4 .5M180.7 172.4l-.5 7.9M180.8 169.9h.1M181.3 171.8l-1 .1M181.3 171.7v.1M181.3 171.8l-.6 .6M181.3 171.8v.1M182.4 169v.1"/>
<path d="M184 170.1h.1M185.7 163.9v.1M186 169v1.1M189.1 168.8v.1M231.7 168.3v.1M234.4 170.1h.1M236.4 163.9v.1M236.4 169l-.1 1.1M238 169v.1M239.2 171.6l.5 .6M239.2 171.6l.9 .1M239.6 169.9h.1"/>
<path d="M239.7 172.2a40.3 40.3 0 0 1-33.7 13.7 42 42 0 0 1-25.3-13.5M239.7 172.2l.5 8.1M240.1 171.7l-.4 .5M240.1 171.7l.5 8.6M242.3 160.2h.1M242.5 166.9h.1M299.2 164.4l-.1 .2M304.1 161.8l-4.6 2.8-.3-.2M304.4 162.4l-4.5 2.8v.4M305.8 167.6v10.1M310 168.2l-.4 1 1.4 .8 1.9-.3 .5-1.1-.4-.3M311.1 171.4v.4"/>
<path d="M312.1 171.4v.4M315.7 169.1v.4M328.4 162.8l6.5 3.7M334.9 166.5l2.6 .8M334.9 166.5a96.2 96.2 0 0 1-34.3 46.6l-5.6 3.5M337.5 167.3a102.1 102.1 0 0 1-29.8 43.9M176.5 198.1v.2M177.1 180.2h.1M177.1 180.2l-.2 6.6M178 180.2l-.2 6.7M179.3 186.9l-1.1 12.3M179.8 186.9l-1.1 12.3"/>
<path d="M183.8 180.4h.1M236 181.1h.1M236.2 186.4h.1M236.6 180.4h.1M240.6 186.9l1.1 12.3M241.1 186.9l1.1 12.3M242.4 180.2l.2 6.7M242.9 180.2h.1M243.9 198.1v.3M175.8 203.8a1.89 1.89 0 0 0 1.7 1.8M176 204.6l.7 .7M176.7 205.3l.8 .3"/>
<path d="M176.7 205.3l2.1 1.6M176.7 205.3l.1 .2M177.5 200.3l.3 5.3M177.8 205.6h-.3M242.6 205.4a43.6 43.6 0 0 1-22.2 8.3l-5.2 .6-6.9 .1a59 59 0 0 1-27.4-6.7l-3.1-2.1M242.9 200.3l-.3 5.1M243.8 205.1l-1.2 .3M243.8 205.1l-2.4 1.8M243.8 205.1l-.2 .3M244.4 204.3l-.6 .8M244.6 203.6a1.92 1.92 0 0 1-2 1.8M64.7 248.4h182.1v26.5h-182.1z"/>
<path d="M64.7 253.7h182.1M64.7 259h182.1M74.7 248.4v26.5M83 248.4v26.5M116.7 248.4v26.5M235.4 248.4v26.5M64.7 264.3h182.1M64.7 269.6h182.1"/>
<circle cx="128.4" cy="99.4" r="3.8"/>
<circle cx="165.7" cy="104.5" r="3.8"/>
<circle cx="252.7" cy="106.1" r="3.7"/>
<circle cx="292.9" cy="111" r="3.7"/>
<circle cx="251.6" cy="149.6" r="3.8"/>
<circle cx="113" cy="179.6" r="3.7"/>
<circle cx="305.8" cy="181.4" r="3.8"/>
</g>
<g fill="#000">
<circle cx="56.8" cy="79.5" r=".18"/>
<circle cx="78.4" cy="79.5" r=".18"/>
<circle cx="78.5" cy="79" r=".18"/>
<circle cx="370.5" cy="96.6" r=".18"/>
<circle cx="179.3" cy="120.2" r=".18"/>
<circle cx="190.7" cy="123.7" r=".18"/>
<circle cx="191.4" cy="125.4" r=".18"/>
<circle cx="191.5" cy="122.5" r=".18"/>
<circle cx="191.5" cy="125.5" r=".18"/>
<circle cx="191.9" cy="122.3" r=".18"/>
<circle cx="193.3" cy="122.3" r=".18"/>
<circle cx="193.5" cy="122.4" r=".18"/>
<circle cx="195.6" cy="120.8" r=".18"/>
<circle cx="224.9" cy="127.3" r=".18"/>
<circle cx="226.1" cy="124.2" r=".18"/>
<circle cx="226.1" cy="123.8" r=".18"/>
<circle cx="226.7" cy="122.5" r=".18"/>
<circle cx="226.8" cy="125.4" r=".18"/>
<circle cx="227.1" cy="122.3" r=".18"/>
<circle cx="228.5" cy="122.3" r=".18"/>
<circle cx="228.9" cy="122.5" r=".18"/>
<circle cx="241.1" cy="120.2" r=".18"/>
<circle cx="184.6" cy="144.6" r=".18"/>
<circle cx="233.8" cy="144.6" r=".18"/>
<circle cx="241.7" cy="141.5" r=".18"/>
<circle cx="241.9" cy="145.5" r=".18"/>
<circle cx="184" cy="169.6" r=".18"/>
<circle cx="231.7" cy="168.4" r=".18"/>
<circle cx="231.7" cy="168.3" r=".18"/>
<circle cx="234.4" cy="169.6" r=".18"/>
<circle cx="242.3" cy="161.5" r=".18"/>
<circle cx="242.4" cy="165.5" r=".18"/>
<circle cx="179.5" cy="183.4" r=".18"/>
<circle cx="180.1" cy="185.1" r=".18"/>
<circle cx="180.2" cy="182.1" r=".18"/>
<circle cx="180.3" cy="185.2" r=".18"/>
<circle cx="180.6" cy="181.9" r=".18"/>
<circle cx="182" cy="182" r=".18"/>
<circle cx="182.2" cy="182.1" r=".18"/>
<circle cx="184.1" cy="180.5" r=".18"/>
<circle cx="236.4" cy="186.9" r=".18"/>
<circle cx="237.3" cy="183.5" r=".18"/>
<circle cx="238" cy="182.2" r=".18"/>
<circle cx="238.1" cy="185.1" r=".18"/>
<circle cx="238.1" cy="185.2" r=".18"/>
<circle cx="238.4" cy="182" r=".18"/>
<circle cx="239.8" cy="181.9" r=".18"/>
<circle cx="240.2" cy="182.1" r=".18"/>
<circle cx="242.9" cy="180.2" r=".18"/>
</g>
<g fill="none" stroke="#000" stroke-width=".71">
<path d="M10 10h400v277h-400zM70 6.6v3.4M140 6.6v3.4M207.1 5h5.8l-2.9 5zM210 0v10M280 6.6v3.4M350 6.6v3.4M6.6 74.2h3.4M410 74.2h3.5M0 148.5h10M5 145.6l5 2.9-5 2.9zM410 148.5h10.1"/>
<path d="M410 148.5l5.1-2.9v5.8zM6.6 222.7h3.4M410 222.7h3.5M70 287v3.4M140 287v3.4M210 287v10M210 287l2.9 5h-5.8zM280 287v3.4M350 287v3.4"/>
</g>
<g fill="none" stroke="#000" stroke-width=".51">
<path d="M269.7 249.5h40.3M270 242h140v45h-140zM270 257h140M303.1 257v16M310 242v15M350 257v30M390.1 257v12M270 265h33.1M270 273h80M350 269h60M350 263h60M350 280.5h60"/>
<path d="M370 280.5v6.5M390.1 280.5v6.5"/>
</g>
<g fill="#000" stroke="#000" stroke-width=".3">
<path d="M103.7 124.7l.1 .5zM103.6 124.5l.2 .7zM103.4 124.3l.4 .9zM103.2 124.1l.6 1.1zM102.9 124l.9 1.2zM102.6 124h.3l.9 1.2zM102.4 124h.2l1.2 1.2zM102.1 124.1l.3-.1 1.4 1.2zM101.9 124.2l.2-.1 1.7 1.1zM101.7 124.4l.2-.2 1.9 1zM101.7 124.4l2.1 .8-2.3-.6zM101.5 124.6l2.3 .6-2.4-.4z"/>
<path d="M101.4 124.8l2.4 .4-2.5-.1zM101.3 125.1l2.5 .1-2.5 .2zM101.3 125.4l2.5-.2-2.4 .4zM101.4 125.6l2.4-.4-2.3 .7zM101.5 125.9l2.3-.7-2.1 .9zM101.7 126.1l2.1-.9-1.9 1.1zM101.9 126.3l1.9-1.1-1.7 1.2zM102.1 126.4l1.7-1.2-1.4 1.3zM102.4 126.5l1.4-1.3-1.2 1.3zM103.8 125.2l-.9 1.2-.3 .1zM103.8 125.2l-.9 1.2zM103.8 125.2l-.6 1.1z"/>
<path d="M103.8 125.2l-.4 1zM103.8 125.2l-.2 .8zM103.8 125.2l-.1 .6zM103.8 125.2v.3zM185.7 122.9l.2 .5zM185.6 122.6l.3 .8zM185.4 122.4l.5 1zM185.2 122.3l.7 1.1zM185 122.2l.9 1.2zM184.7 122.2h.3l.9 1.2zM184.4 122.2h.3l1.2 1.2zM184.1 122.2h.3l1.5 1.2z"/>
<path d="M183.9 122.4l.2-.2 1.8 1.2zM183.7 122.5l.2-.1 2 1zM183.7 122.5l2.2 .9-2.4-.7zM183.5 122.7l2.4 .7-2.5-.4zM183.4 123l2.5 .4-2.5-.2zM183.4 123.2l2.5 .2-2.5 .1zM183.4 123.5l2.5-.1-2.5 .4zM183.4 123.8l2.5-.4-2.4 .6zM183.5 124l2.4-.6-2.2 .9zM183.7 124.3l2.2-.9-2 1zM183.9 124.4l2-1-1.8 1.2zM184.1 124.6l1.8-1.2-1.5 1.2z"/>
<path d="M184.4 124.6l1.5-1.2-1.2 1.2zM185.9 123.4l-.9 1.2h-.3zM185.9 123.4l-.9 1.2zM185.9 123.4l-.7 1.1zM185.9 123.4l-.5 .9zM185.9 123.4l-.3 .8zM185.9 123.4l-.2 .5zM185.9 123.4l-.1 .3zM236.5 122.8l.1 .5zM236.4 122.6l.2 .7zM236.2 122.4l.4 .9zM236 122.2l.6 1.1z"/>
<path d="M235.7 122.1l.9 1.2zM235.5 122.1h.2l.9 1.2zM235.2 122.1h.3l1.1 1.2zM234.9 122.2l.3-.1 1.4 1.2zM234.7 122.3l.2-.1 1.7 1.1zM234.5 122.5l.2-.2 1.9 1zM234.5 122.5l2.1 .8-2.3-.6zM234.3 122.7l2.3 .6-2.4-.4zM234.2 122.9l2.4 .4-2.4-.1zM234.2 123.2l2.4 .1-2.4 .1zM234.2 123.4l2.4-.1-2.4 .4zM234.2 123.7l2.4-.4-2.3 .7z"/>
<path d="M234.3 124l2.3-.7-2.1 .9zM234.5 124.2l2.1-.9-1.9 1.1zM234.7 124.4l1.9-1.1-1.7 1.2zM234.9 124.5l1.7-1.2-1.4 1.3zM235.2 124.6l1.4-1.3-1.1 1.3zM236.6 123.3l-.9 1.2-.2 .1zM236.6 123.3l-.6 1.1-.3 .1zM236.6 123.3l-.6 1.1zM236.6 123.3l-.4 1zM236.6 123.3l-.2 .8zM236.6 123.3l-.1 .6zM236.6 123.3v.3z"/>
<path d="M309.6 126.1l.1 .5zM309.5 125.8l.2 .8zM309.3 125.7l.4 .9zM309 125.5l.7 1.1zM308.8 125.4l.9 1.2zM308.5 125.4h.3l.9 1.2zM308.3 125.4h.2l1.2 1.2zM308 125.4h.3l1.4 1.2zM307.7 125.6l.3-.2 1.7 1.2zM307.5 125.7l.2-.1 2 1zM307.5 125.7l2.2 .9-2.3-.6zM307.4 126l2.3 .6-2.4-.4z"/>
<path d="M307.3 126.2l2.4 .4-2.5-.1zM307.2 126.5l2.5 .1-2.5 .1zM307.2 126.7l2.5-.1-2.4 .4zM307.3 127l2.4-.4-2.3 .6zM307.4 127.2l2.3-.6-2.2 .9zM307.5 127.5l2.2-.9-2 1zM307.7 127.6l2-1-1.7 1.2zM308 127.8l1.7-1.2-1.4 1.2zM308.3 127.8l1.4-1.2-1.2 1.2zM309.7 126.6l-.9 1.2h-.3zM309.7 126.6l-.9 1.2zM309.7 126.6l-.7 1.1z"/>
<path d="M309.7 126.6l-.4 1zM309.7 126.6l-.2 .8zM309.7 126.6l-.1 .5zM309.7 126.6v.3zM114.2 165.6l.1 .5zM114 165.4l.3 .7zM113.9 165.2l.4 .9zM113.6 165l.7 1.1zM113.4 164.9l.9 1.2zM113.1 164.9h.3l.9 1.2zM112.8 164.9h.3l1.2 1.2zM112.6 165l.2-.1 1.5 1.2z"/>
<path d="M112.3 165.1l.3-.1 1.7 1.1zM112.1 165.3l.2-.2 2 1zM112.1 165.3l2.2 .8-2.3-.6zM112 165.5l2.3 .6-2.5-.4zM111.8 165.7l2.5 .4-2.5-.1zM111.8 166l2.5 .1-2.5 .1zM111.8 166.2l2.5-.1-2.5 .4zM111.8 166.5l2.5-.4-2.3 .7zM112 166.8l2.3-.7-2.2 .9zM112.1 167l2.2-.9-2 1zM112.3 167.1l2-1-1.7 1.2zM112.6 167.3l1.7-1.2-1.5 1.2z"/>
<path d="M112.8 167.3l1.5-1.2-1.2 1.3zM114.3 166.1l-.9 1.2-.3 .1zM114.3 166.1l-.9 1.2zM114.3 166.1l-.7 1.1zM114.3 166.1l-.4 1zM114.3 166.1l-.3 .8zM114.3 166.1l-.1 .5zM114.3 166.1v.3zM235.4 166.5l.1 .5zM235.2 166.2l.3 .8zM235 166l.5 1zM234.8 165.9l.7 1.1z"/>
<path d="M234.6 165.8l.9 1.2zM234.3 165.7l.3 .1 .9 1.2zM234 165.7h.3l1.2 1.3zM233.8 165.8l.2-.1 1.5 1.3zM233.5 165.9l.3-.1 1.7 1.2zM233.3 166.1l.2-.2 2 1.1zM233.3 166.1l2.2 .9-2.4-.7zM233.1 166.3l2.4 .7-2.5-.4zM233 166.6l2.5 .4-2.5-.2zM233 166.8l2.5 .2-2.5 .1zM233 167.1l2.5-.1-2.5 .4zM233 167.4l2.5-.4-2.4 .6z"/>
<path d="M233.1 167.6l2.4-.6-2.2 .9zM233.3 167.9l2.2-.9-2 1zM233.5 168l2-1-1.7 1.1zM233.8 168.1l1.7-1.1-1.5 1.2zM234 168.2l1.5-1.2-1.2 1.2zM235.5 167l-.9 1.2h-.3zM235.5 167l-.9 1.2zM235.5 167l-.7 1.1zM235.5 167l-.5 .9zM235.5 167l-.3 .7zM235.5 167l-.1 .5zM235.5 167l-.1 .2z"/>
<path d="M306.9 165.9l.1 .5zM306.8 165.6l.2 .8zM306.6 165.4l.4 1zM306.4 165.3l.6 1.1zM306.1 165.2l.9 1.2zM305.8 165.1l.3 .1 .9 1.2zM305.6 165.2l.2-.1 1.2 1.3zM305.3 165.2h.3l1.4 1.2zM305.1 165.4l.2-.2 1.7 1.2zM304.9 165.5l.2-.1 1.9 1zM304.9 165.5l2.1 .9-2.3-.7zM304.7 165.7l2.3 .7-2.4-.4z"/>
<path d="M304.6 166l2.4 .4-2.5-.2zM304.5 166.2l2.5 .2-2.5 .1zM304.5 166.5l2.5-.1-2.4 .4zM304.6 166.8l2.4-.4-2.3 .6zM304.7 167l2.3-.6-2.1 .8zM304.9 167.2l2.1-.8-1.9 1zM305.1 167.4l1.9-1-1.7 1.1zM305.3 167.5l1.7-1.1-1.4 1.2zM305.6 167.6l1.4-1.2-1.2 1.2zM307 166.4l-.9 1.2h-.3zM307 166.4l-.9 1.2zM307 166.4l-.6 1.1z"/>
<path d="M307 166.4l-.4 .9zM307 166.4l-.2 .7zM307 166.4l-.1 .5zM307 166.4v.3z"/>
</g>
<text font-size="12.6" x="49.4" y="23.7">TÚNEL FIBRA PALANCA CAMBIOS CON HERRAJES SILVER V027</text>
<text font-size="9.4" x="148.3" y="35.5">SIL-027-FIB-FPC2-01 (1 UNIDAD)</text>
<g font-size="7.9">
<text x="190.7" y="45">ID REF: 2606</text>
<text x="180.8" y="225.7">SIL-027-FIB-FPC2-01</text>
<text x="195.4" y="234.7">SCALE 1 : 3</text>
<text x="269.7" y="237.4">Blanco RAL 9003</text>
</g>
<g font-size="4.7">
<text x="304.5" y="261.2">Plano fabricación fibra</text>
<text x="304.5" y="266.6">túnel palanca cambios</text>
<text x="304.5" y="272">SILVER V027</text>
</g>
<g font-size="4.2">
<text x="33.9" y="9.6">6</text>
<text x="103.9" y="9.6">5</text>
<text x="173.9" y="9.6">4</text>
<text x="243.8" y="9.6">3</text>
<text x="313.9" y="9.6">2</text>
<text x="383.9" y="9.6">1</text>
<text x="6.7" y="38.7">D</text>
<text x="410.5" y="38.7">D</text>
<text x="6.9" y="112.9">C</text>
<text x="410.7" y="112.9">C</text>
<text x="6.9" y="187.1">B</text>
<text x="410.7" y="187.1">B</text>
<text x="6.8" y="261.4">A</text>
<text x="410.7" y="261.4">A</text>
<text x="33.9" y="290.4">6</text>
<text x="103.9" y="290.4">5</text>
<text x="173.9" y="290.4">4</text>
<text x="243.8" y="290.4">3</text>
<text x="313.9" y="290.4">2</text>
<text x="383.9" y="290.4">1</text>
</g>
<g font-size="3.9">
<text x="127.4" y="100.7">1</text>
<text x="164.7" y="105.7">4</text>
<text x="251.7" y="107.4">3</text>
<text x="291.8" y="112.3">1</text>
<text x="250.6" y="150.9">2</text>
<text x="112" y="180.8">3</text>
<text x="304.7" y="182.6">4</text>
<text x="65.6" y="252.2">ITEM</text>
<text x="68.7" y="257.6">1</text>
<text x="75.6" y="252.3">QTY</text>
<text x="77.9" y="257.6">1</text>
<text x="83.9" y="257.6">SIL-027-FIB-FPC-01</text>
<text x="87.9" y="252.2">PART NUMBER</text>
<text x="117.6" y="257.7">Parte delantera túnel de fibra SILVER V027</text>
<text x="165.4" y="252.3">DESCRIPTION</text>
<text x="236.3" y="252.4">ID Ref</text>
<text x="68.7" y="262.9">2</text>
<text x="77.9" y="262.9">1</text>
<text x="83.9" y="262.9">SIL-027-SCFP-01</text>
<text x="117.6" y="263">CHAPA ENFIBRADA SILVER V027. Herraje interior palanca de cambios</text>
<text x="236.3" y="262.9">2593</text>
<text x="68.7" y="268.2">3</text>
<text x="77.9" y="268.2">1</text>
<text x="83.9" y="268.2">SIL-027-SHCC-01</text>
<text x="117.6" y="268.3">CHAPA ENFIBRADA SILVER V027. Herraje derecho palanca de cambios</text>
<text x="236.3" y="268.2">2596</text>
<text x="68.7" y="273.6">4</text>
<text x="77.9" y="273.6">1</text>
<text x="83.9" y="273.6">SIL-027-SHCP-01</text>
<text x="117.6" y="273.6">CHAPA ENFIBRADA SILVER V027. Herraje izquierdo palanca de cambios</text>
<text x="236.3" y="273.6">2597</text>
<text x="358.4" y="274.9">SIL-027-FIB-FPC2-01-FIB01</text>
<text x="358.4" y="279.4">2606</text>
</g>
<g font-size="3.1">
<text x="312.7" y="246.8">Tolerancias para dimensiones lineales y angulares sin indicación individual</text>
<text x="312.7" y="250.4">de tolerancia, según ISO 2768-1:1989</text>
<text x="312.7" y="254">Zonas de rugosidad no especificada, Ra 3.2</text>
<text x="358.6" y="286.5">1</text>
<text x="377.6" y="285.6">A3</text>
<text x="396.9" y="285.9">1 /4</text>
</g>
<g font-size="2.4">
<text x="271.1" y="244.4">MATERIAL:</text>
<text x="271.2" y="252">ACABADO SUPERFICIAL:</text>
<text x="271.2" y="254.7">Blanco RAL 9003</text>
<text x="271.1" y="259.7">SCALE:</text>
<text x="350.4" y="260.8">DRAWN: Carlos Ruiz Madrigal</text>
<text x="391.1" y="260.6">25/09/2015</text>
<text x="350.5" y="267">CHECKED: Antonio Garcia</text>
<text x="391.2" y="266.7">04/02/2016</text>
<text x="350.5" y="271.4">DWG NO:</text>
<text x="350.7" y="276.9">Id. Ref:</text>
<text x="350.7" y="282.8">REV</text>
<text x="371.1" y="282.9">SIZE</text>
<text x="390.8" y="283">SHEET</text>
</g>
</svg>
